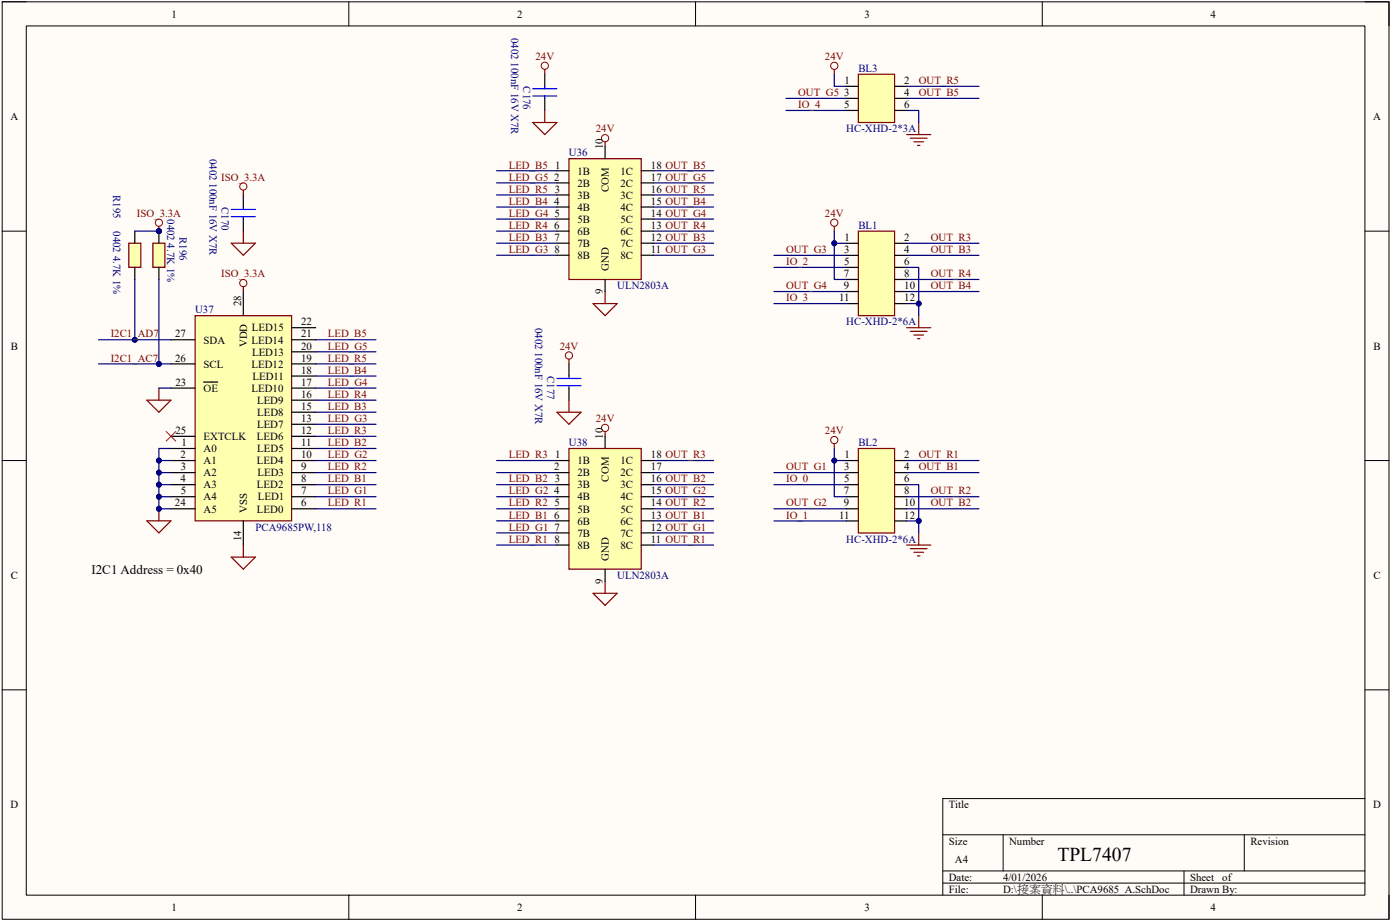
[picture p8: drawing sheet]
<svg xmlns="http://www.w3.org/2000/svg" width="295mm" height="194mm" viewBox="0 0 295 194" stroke-linecap="round" stroke-linejoin="round" font-family="sans-serif">
<path d="M.5 .4h292.4v193.2h-292.4z" fill="#fffcf8"/>
<path d="M.5 .4h292.4v193.2h-292.4z" fill="none" stroke="#000" stroke-width=".21"/>
<path d="M5.5 5.5h282.3v183.1h-282.3z" fill="#fffcf8"/>
<g fill="none" stroke="#000" stroke-width=".21">
<path d="M.4 .4h5.1M5.5 5.5h282.3v183.1h-282.3zM73.5 .4v5.1M146.7 .4v5.1M219.8 .4v5.1M287.8 .4h5.1v5.1M.4 48.7h5.1M287.8 48.7h5.1M.4 97h5.1M287.8 97h5.1M.4 145.3h5.1M287.8 145.3h5.1"/>
<path d="M198.8 175.8h89M211.5 175.8v7.7M262.4 175.8v7.7M287.8 168.2h-89v20.4M73.5 188.6v5M146.7 188.6v5M198.8 183.5h89M198.8 186h89M219.8 188.6v5M249.7 183.5v5.1M292.9 188.6v5"/>
</g>
<g fill="none" stroke="#800000" stroke-width=".21">
<circle cx="175.9" cy="13.9" r=".76"/>
<circle cx="127.6" cy="29.1" r=".76"/>
<circle cx="175.9" cy="46.9" r=".76"/>
<circle cx="127.6" cy="90.1" r=".76"/>
<circle cx="175.9" cy="92.7" r=".76"/>
</g>
<path d="M175.9 14.6v1M127.6 29.9v1M175.9 47.7v1M127.6 90.9v1M175.9 93.5v1" fill="none" stroke="#800000" stroke-width=".25"/>
<g fill="none" stroke="#000080" stroke-width=".25">
<path d="M175.9 15.6v2.6h2.6M104.7 38.5h12.7M137.8 38.5h12.7M104.7 43.6h12.7M104.7 53.8h12.7M104.7 51.2h12.7M104.7 48.7h12.7M104.7 46.1h12.7M104.7 41.1h12.7M137.8 53.8h12.7M137.8 51.2h12.7M137.8 48.7h12.7"/>
<path d="M137.8 46.1h12.7M137.8 41.1h12.7M137.8 43.6h12.7M175.9 48.7v2.5h2.6M191.2 58.9h15.2M163.2 61.4h15.3M191.2 61.4h15.2M104.7 99.6h12.7M104.7 97h12.7M137.8 99.6h12.7M137.8 97h12.7M104.7 109.7h12.7"/>
<path d="M104.7 107.2h12.7M104.7 104.6h12.7M104.7 102.1h12.7M104.7 112.3h12.7M137.8 109.7h12.7M137.8 107.2h12.7M137.8 104.6h12.7M137.8 102.1h12.7M137.8 112.3h12.7M137.8 114.8h12.7M163.2 107.2h15.3M191.2 107.2h15.2"/>
<path d="M191.2 104.6h15.2"/>
</g>
<circle cx="175.9" cy="51.2" r=".51" fill="#000080"/>
<circle cx="175.9" cy="51.2" r=".51" fill="none" stroke="#000080" stroke-width=".21"/>
<path d="M175.9 94.5v2.5h2.6" fill="none" stroke="#000080" stroke-width=".25"/>
<circle cx="175.9" cy="97" r=".51" fill="#000080"/>
<circle cx="175.9" cy="97" r=".51" fill="none" stroke="#000080" stroke-width=".21"/>
<path d="M165.7 23.3h12.8M163.2 56.3h15.3" fill="none" stroke="#000080" stroke-width=".25"/>
<path d="M41.1 66.5h20.4v43.2h-20.4z" fill="#ffffb0"/>
<path d="M41.1 66.5h20.4v43.2h-20.4zM48.8 117.4h5l-2.5 2.5zM51.3 114.8v2.6" fill="none" stroke="#800000" stroke-width=".25"/>
<g fill="none" stroke="#000" stroke-width=".25">
<path d="M36 71.6h5.1M36 76.6h5.1M51.3 61.4v5.1M61.5 71.6h5.1M61.5 76.6h5.1M61.5 69h5.1M61.5 74.1h5.1M61.5 79.2h5.1M36 94.5h5.1M36 97h5.1M36 99.6h5.1M36 91.9h5.1"/>
<path d="M36 81.7h5.1M42.9 80.5h3M61.5 94.5h5.1M61.5 97h5.1M61.5 99.6h5.1M61.5 91.9h5.1M61.5 89.4h5.1M61.5 81.7h5.1M61.5 84.3h5.1M61.5 86.8h5.1M36 102.1h5.1M36 104.6h5.1"/>
<path d="M36 107.2h5.1M51.3 109.7v5.1M61.5 102.1h5.1M61.5 104.6h5.1M61.5 107.2h5.1"/>
</g>
<path d="M20.8 71.6h15.2" fill="none" stroke="#000080" stroke-width=".25"/>
<circle cx="28.4" cy="71.6" r=".51" fill="#000080"/>
<circle cx="28.4" cy="71.6" r=".51" fill="none" stroke="#000080" stroke-width=".21"/>
<path d="M20.8 76.6h15.2" fill="none" stroke="#000080" stroke-width=".25"/>
<circle cx="33.5" cy="76.7" r=".51" fill="#000080"/>
<circle cx="33.5" cy="76.7" r=".51" fill="none" stroke="#000080" stroke-width=".21"/>
<path d="M35 90.9l2.1 2M37.1 90.9l-2.1 2" fill="none" stroke="#f00" stroke-width=".21"/>
<path d="M51.3 41.1v2.5M51.3 46.1v2.6" fill="none" stroke="#000" stroke-width=".25"/>
<path d="M48.8 45.6h5M48.8 44.1h5M51.3 43.6v.5M51.3 45.6v.5" fill="none" stroke="#00f" stroke-width=".25"/>
<path d="M48.8 51.2h5l-2.5 2.6zM51.3 48.7v2.5" fill="none" stroke="#800000" stroke-width=".25"/>
<path d="M33.5 104.6h2.5" fill="none" stroke="#000080" stroke-width=".25"/>
<circle cx="33.5" cy="104.6" r=".51" fill="#000080"/>
<circle cx="33.5" cy="104.6" r=".51" fill="none" stroke="#000080" stroke-width=".21"/>
<path d="M33.5 102.1h2.5" fill="none" stroke="#000080" stroke-width=".25"/>
<circle cx="33.5" cy="102.1" r=".51" fill="#000080"/>
<circle cx="33.5" cy="102.1" r=".51" fill="none" stroke="#000080" stroke-width=".21"/>
<g fill="none" stroke="#000080" stroke-width=".25">
<path d="M66.6 79.2h12.7M66.6 76.6h12.7M66.6 74.1h12.7M66.6 71.6h12.7M66.6 99.6h12.7M66.6 97h12.7M66.6 94.5h12.7M66.6 91.9h12.7M66.6 89.4h12.7M66.6 86.8h12.7M66.6 84.3h12.7M66.6 81.7h12.7"/>
<path d="M66.6 107.2h12.7M66.6 104.6h12.7M66.6 102.1h12.7"/>
</g>
<path d="M31 109.7h5l-2.5 2.6zM33.5 107.2v2.5" fill="none" stroke="#800000" stroke-width=".25"/>
<circle cx="33.5" cy="107.2" r=".51" fill="#000080"/>
<circle cx="33.5" cy="107.2" r=".51" fill="none" stroke="#000080" stroke-width=".21"/>
<path d="M36 94.5h-2.5v12.7h2.5" fill="none" stroke="#000080" stroke-width=".25"/>
<circle cx="33.5" cy="107.2" r=".51" fill="#000080"/>
<circle cx="33.5" cy="107.2" r=".51" fill="none" stroke="#000080" stroke-width=".21"/>
<circle cx="33.5" cy="104.6" r=".51" fill="#000080"/>
<circle cx="33.5" cy="104.6" r=".51" fill="none" stroke="#000080" stroke-width=".21"/>
<circle cx="33.5" cy="102.1" r=".51" fill="#000080"/>
<circle cx="33.5" cy="102.1" r=".51" fill="none" stroke="#000080" stroke-width=".21"/>
<circle cx="33.5" cy="99.6" r=".51" fill="#000080"/>
<circle cx="33.5" cy="99.6" r=".51" fill="none" stroke="#000080" stroke-width=".21"/>
<circle cx="33.5" cy="97" r=".51" fill="#000080"/>
<circle cx="33.5" cy="97" r=".51" fill="none" stroke="#000080" stroke-width=".21"/>
<path d="M33.5 97h2.5" fill="none" stroke="#000080" stroke-width=".25"/>
<circle cx="33.5" cy="97" r=".51" fill="#000080"/>
<circle cx="33.5" cy="97" r=".51" fill="none" stroke="#000080" stroke-width=".21"/>
<path d="M33.5 99.6h2.5" fill="none" stroke="#000080" stroke-width=".25"/>
<circle cx="33.5" cy="99.6" r=".51" fill="#000080"/>
<circle cx="33.5" cy="99.6" r=".51" fill="none" stroke="#000080" stroke-width=".21"/>
<path d="M125 63.9h5.1l-2.5 2.6zM127.6 61.4v2.5M125 125h5.1l-2.5 2.5zM127.6 122.4v2.6" fill="none" stroke="#800000" stroke-width=".25"/>
<path d="M27.2 51.2h2.5v5.1h-2.5z" fill="#ffffb0"/>
<path d="M27.2 51.2h2.5v5.1h-2.5z" fill="none" stroke="#800000" stroke-width=".25"/>
<path d="M28.4 48.7v2.5M28.4 56.3v2.6" fill="none" stroke="#000" stroke-width=".25"/>
<circle cx="33.5" cy="48.7" r=".51" fill="#000080"/>
<circle cx="33.5" cy="48.7" r=".51" fill="none" stroke="#000080" stroke-width=".21"/>
<path d="M32.2 51.2h2.6v5.1h-2.6z" fill="#ffffb0"/>
<path d="M32.2 51.2h2.6v5.1h-2.6z" fill="none" stroke="#800000" stroke-width=".25"/>
<path d="M33.5 48.7v2.5" fill="none" stroke="#000" stroke-width=".25"/>
<circle cx="33.5" cy="48.7" r=".51" fill="#000080"/>
<circle cx="33.5" cy="48.7" r=".51" fill="none" stroke="#000080" stroke-width=".21"/>
<path d="M33.5 56.3v2.6" fill="none" stroke="#000" stroke-width=".25"/>
<path d="M28.4 48.7h5.1" fill="none" stroke="#000080" stroke-width=".25"/>
<circle cx="33.5" cy="48.7" r=".51" fill="#000080"/>
<circle cx="33.5" cy="48.7" r=".51" fill="none" stroke="#000080" stroke-width=".21"/>
<path d="M33.5 58.9v17.7" fill="none" stroke="#000080" stroke-width=".25"/>
<circle cx="33.5" cy="76.7" r=".51" fill="#000080"/>
<circle cx="33.5" cy="76.7" r=".51" fill="none" stroke="#000080" stroke-width=".21"/>
<path d="M28.4 58.9v12.7" fill="none" stroke="#000080" stroke-width=".25"/>
<circle cx="28.4" cy="71.6" r=".51" fill="#000080"/>
<circle cx="28.4" cy="71.6" r=".51" fill="none" stroke="#000080" stroke-width=".21"/>
<g fill="none" stroke="#800000" stroke-width=".21">
<circle cx="51.3" cy="39.3" r=".77"/>
<circle cx="33.5" cy="46.9" r=".76"/>
<circle cx="51.3" cy="59.6" r=".76"/>
</g>
<path d="M33.5 47.7v1M51.3 40.1v1M51.3 60.4v1" fill="none" stroke="#800000" stroke-width=".25"/>
<circle cx="33.5" cy="48.7" r=".51" fill="#000080"/>
<circle cx="33.5" cy="48.7" r=".51" fill="none" stroke="#000080" stroke-width=".21"/>
<path d="M165.7 20.7h12.8M191.2 53.8h15.2M191.2 63.9h2.5v2.6" fill="none" stroke="#000080" stroke-width=".25"/>
<path d="M191.2 28.3h5.1M191.9 29.1h3.6M192.7 29.9h2M193.5 30.6h.5M193.7 25.8v2.5M191.2 69h5.1M191.9 69.8h3.6M192.7 70.6h2M193.5 71.3h.5M193.7 66.5v2.5" fill="none" stroke="#800000" stroke-width=".25"/>
<circle cx="193.7" cy="63.9" r=".51" fill="#000080"/>
<circle cx="193.7" cy="63.9" r=".51" fill="none" stroke="#000080" stroke-width=".21"/>
<g fill="none" stroke="#800000" stroke-width=".25">
<path d="M114.9 14.6v1M112.3 25.8h5.1l-2.5 2.5zM114.9 23.3v2.5M120 75.7v1M31 84.3h5l-2.5 2.5zM33.5 81.7v2.6M117.4 86.8h5.1l-2.5 2.6zM120 84.3v2.5M191.2 114.8h5.1M191.9 115.6h3.6M192.7 116.3h2M193.5 117.1h.5"/>
<path d="M193.7 112.3v2.5"/>
</g>
<path d="M163.2 53.8h15.3M33.5 81.7h2.5M163.2 99.6h15.3M191.2 99.6h15.2" fill="none" stroke="#000080" stroke-width=".25"/>
<path d="M114.9 15.6v2.6M114.9 20.7v2.6M120 76.7v2.5M120 81.7v2.6" fill="none" stroke="#000" stroke-width=".25"/>
<path d="M112.3 18.7h5.1M114.9 18.2v.5M112.3 20.2h5.1M114.9 20.2v.5M117.4 79.7h5.1M120 79.2v.5M117.4 81.2h5.1M120 81.2v.5" fill="none" stroke="#00f" stroke-width=".25"/>
<g fill="none" stroke="#800000" stroke-width=".21">
<circle cx="114.9" cy="13.8" r=".76"/>
<circle cx="120" cy="74.9" r=".77"/>
</g>
<path d="M120 33.4h15.2v25.5h-15.2z" fill="#ffffb0"/>
<path d="M120 33.4h15.2v25.5h-15.2z" fill="none" stroke="#800000" stroke-width=".25"/>
<g fill="none" stroke="#000" stroke-width=".25">
<path d="M117.4 36h2.6M117.4 38.5h2.6M127.6 30.9v2.5M135.2 36h2.6M135.2 38.5h2.6M117.4 41.1h2.6M117.4 43.6h2.6M117.4 46.1h2.6M117.4 48.7h2.6M117.4 51.2h2.6M117.4 53.8h2.6M127.6 58.9v2.5"/>
<path d="M135.2 41.1h2.6M135.2 43.6h2.6M135.2 46.1h2.6M135.2 48.7h2.6M135.2 51.2h2.6M135.2 53.8h2.6"/>
</g>
<path d="M120 94.5h15.2v25.4h-15.2z" fill="#ffffb0"/>
<path d="M120 94.5h15.2v25.4h-15.2z" fill="none" stroke="#800000" stroke-width=".25"/>
<g fill="none" stroke="#000" stroke-width=".25">
<path d="M117.4 97h2.6M117.4 99.6h2.6M127.6 91.9v2.6M135.2 97h2.6M135.2 99.6h2.6M117.4 102.1h2.6M117.4 104.6h2.6M117.4 107.2h2.6M117.4 109.7h2.6M117.4 112.3h2.6M117.4 114.8h2.6M127.6 119.9v2.5"/>
<path d="M135.2 102.1h2.6M135.2 104.6h2.6M135.2 107.2h2.6M135.2 109.7h2.6M135.2 112.3h2.6M135.2 114.8h2.6"/>
</g>
<path d="M181 48.7h7.6v17.8h-7.6z" fill="#ffffb0"/>
<path d="M181 48.7h7.6v17.8h-7.6z" fill="none" stroke="#800000" stroke-width=".25"/>
<path d="M178.5 51.2h2.5M178.5 53.8h2.5M178.5 56.3h2.5M178.5 58.9h2.5M188.6 51.2h2.6M188.6 53.8h2.6M188.6 56.3h2.6M188.6 58.9h2.6M178.5 61.4h2.5M178.5 63.9h2.5M188.6 61.4h2.6M188.6 63.9h2.6" fill="none" stroke="#000" stroke-width=".25"/>
<path d="M181 94.5h7.6v17.8h-7.6z" fill="#ffffb0"/>
<path d="M181 94.5h7.6v17.8h-7.6z" fill="none" stroke="#800000" stroke-width=".25"/>
<path d="M178.5 97h2.5M178.5 99.6h2.5M188.6 97h2.6M188.6 99.6h2.6M178.5 102.1h2.5M178.5 104.6h2.5M178.5 107.2h2.5M178.5 109.7h2.5M188.6 102.1h2.6M188.6 104.6h2.6M188.6 107.2h2.6M188.6 109.7h2.6" fill="none" stroke="#000" stroke-width=".25"/>
<path d="M104.7 36h12.7M137.8 36h12.7M191.2 97h15.2M104.7 114.8h12.7M191.2 102.1h2.5v10.2" fill="none" stroke="#000080" stroke-width=".25"/>
<circle cx="193.7" cy="109.7" r=".51" fill="#000080"/>
<circle cx="193.7" cy="109.7" r=".51" fill="none" stroke="#000080" stroke-width=".21"/>
<path d="M175.9 97v7.6h2.6M163.2 102.1h15.3" fill="none" stroke="#000080" stroke-width=".25"/>
<circle cx="175.9" cy="97" r=".51" fill="#000080"/>
<circle cx="175.9" cy="97" r=".51" fill="none" stroke="#000080" stroke-width=".21"/>
<path d="M191.2 109.7h2.5" fill="none" stroke="#000080" stroke-width=".25"/>
<circle cx="193.7" cy="109.7" r=".51" fill="#000080"/>
<circle cx="193.7" cy="109.7" r=".51" fill="none" stroke="#000080" stroke-width=".21"/>
<path d="M191.2 51.2h15.2M191.2 56.3h2.5v7.6M163.2 63.9h15.3M163.2 109.7h15.3" fill="none" stroke="#000080" stroke-width=".25"/>
<circle cx="193.7" cy="63.9" r=".51" fill="#000080"/>
<circle cx="193.7" cy="63.9" r=".51" fill="none" stroke="#000080" stroke-width=".21"/>
<path d="M175.9 51.2v7.7h2.6" fill="none" stroke="#000080" stroke-width=".25"/>
<circle cx="175.9" cy="51.2" r=".51" fill="#000080"/>
<circle cx="175.9" cy="51.2" r=".51" fill="none" stroke="#000080" stroke-width=".21"/>
<path d="M181 15.6h7.6v10.2h-7.6z" fill="#ffffb0"/>
<path d="M181 15.6h7.6v10.2h-7.6z" fill="none" stroke="#800000" stroke-width=".25"/>
<path d="M178.5 18.2h2.5M188.6 18.2h2.6M178.5 20.7h2.5M178.5 23.3h2.5M188.6 20.7h2.6M188.6 23.3h2.6" fill="none" stroke="#000" stroke-width=".25"/>
<path d="M191.2 18.2h15.2M191.2 23.3h2.5v2.5M191.2 20.7h15.2" fill="none" stroke="#000080" stroke-width=".25"/>
<text font-size="4.1" x="223" y="181.3">TPL7407</text>
<text font-size="2.8" x="19.3" y="120.8">I2C1 Address = 0x40</text>
<g font-size="2.3">
<text x="36.1" y="3.7">1</text>
<text x="109.1" y="3.7">2</text>
<text x="182.3" y="3.7">3</text>
<text x="255.3" y="3.7">4</text>
<text x="178.1" y="17.7">1</text>
<text x="190.7" y="17.7">2</text>
<text x="178" y="22.8">5</text>
<text x="178" y="20.2">3</text>
<text x="190.7" y="20.2">4</text>
<text x="190.7" y="22.8">6</text>
<text x="2.2" y="25.3">A</text>
<text x="289.5" y="25.3">A</text>
<text x="117.1" y="35.5">1</text>
<text x="127.1" y="31.4" transform="rotate(-90 127.1 31.4)">10</text>
<text x="137.3" y="35.5">18 OUT_B5</text>
<text x="116.9" y="38">2</text>
<text x="117" y="40.6">3</text>
<text x="121.7" y="36.8">1B</text>
<text x="121.7" y="39.3">2B</text>
<text x="121.7" y="41.9">3B</text>
<text x="128.4" y="40.4" transform="rotate(-90 128.4 40.4)">COM</text>
<text x="130.8" y="36.8">1C</text>
<text x="130.8" y="39.3">2C</text>
<text x="130.8" y="41.9">3C</text>
<text x="137.3" y="38">17 OUT_G5</text>
<text x="137.3" y="40.6">16 OUT_R5</text>
<text x="116.9" y="43.1">4</text>
<text x="116.9" y="45.7">5</text>
<text x="121.7" y="44.4">4B</text>
<text x="121.7" y="46.9">5B</text>
<text x="130.8" y="44.4">4C</text>
<text x="130.8" y="46.9">5C</text>
<text x="137.3" y="43.1">15 OUT_B4</text>
<text x="137.3" y="45.7">14 OUT_G4</text>
<text x="116.9" y="48.2">6</text>
<text x="116.9" y="50.7">7</text>
<text x="116.9" y="53.3">8</text>
<text x="121.7" y="49.5">6B</text>
<text x="121.7" y="52">7B</text>
<text x="130.8" y="49.5">6C</text>
<text x="130.8" y="52">7C</text>
<text x="137.3" y="48.2">13 OUT_R4</text>
<text x="137.3" y="50.7">12 OUT_B3</text>
<text x="137.3" y="53.3">11 OUT_G3</text>
<text x="178" y="53.3">3</text>
<text x="178.1" y="50.7">1</text>
<text x="190.7" y="50.7">2</text>
<text x="190.7" y="53.3">4</text>
<text x="121.7" y="54.6">8B</text>
<text x="128.4" y="57.1" transform="rotate(-90 128.4 57.1)">GND</text>
<text x="130.8" y="54.6">8C</text>
<text x="177.9" y="58.4">7</text>
<text x="178" y="55.8">5</text>
<text x="190.7" y="55.8">6</text>
<text x="190.7" y="58.4">8</text>
<text x="50.8" y="64.5" transform="rotate(-90 50.8 64.5)">28</text>
<text x="127.1" y="62" transform="rotate(-90 127.1 62)">9</text>
<text x="176.9" y="63.5">11</text>
<text x="177.9" y="60.9">9</text>
<text x="190.7" y="60.9">10</text>
<text x="190.7" y="63.5">12</text>
<text x="36.9" y="71.1">27</text>
<text x="53.1" y="69.8">LED15</text>
<text x="63.5" y="68.5">22</text>
<text x="63.5" y="71.1">21</text>
<text x="2.3" y="73.6">B</text>
<text x="36.9" y="76.2">26</text>
<text x="42.9" y="72.4">SDA</text>
<text x="42.9" y="77.5">SCL</text>
<text x="52.1" y="73.2" transform="rotate(-90 52.1 73.2)">VDD</text>
<text x="53" y="72.4">LED14</text>
<text x="53" y="77.5">LED12</text>
<text x="53.1" y="74.9">LED13</text>
<text x="63.5" y="73.6">20</text>
<text x="63.5" y="76.2">19</text>
<text x="289.6" y="73.6">B</text>
<text x="37" y="81.3">23</text>
<text x="42.9" y="82.5">OE</text>
<text x="53" y="82.5">LED10</text>
<text x="53.2" y="80">LED11</text>
<text x="63.5" y="83.8">16</text>
<text x="63.5" y="81.3">17</text>
<text x="63.5" y="78.7">18</text>
<text x="54.2" y="85.1">LED9</text>
<text x="54.2" y="87.6">LED8</text>
<text x="63.5" y="88.9">13</text>
<text x="63.5" y="86.3">15</text>
<text x="37" y="91.4">25</text>
<text x="38.2" y="94">1</text>
<text x="42.9" y="95.3">A0</text>
<text x="42.9" y="92.7">EXTCLK</text>
<text x="54.2" y="92.7">LED6</text>
<text x="54.2" y="90.2">LED7</text>
<text x="54.2" y="95.3">LED5</text>
<text x="63.5" y="94">11</text>
<text x="63.5" y="91.4">12</text>
<text x="127.1" y="92.4" transform="rotate(-90 127.1 92.4)">10</text>
<text x="38.1" y="96.5">2</text>
<text x="38.1" y="101.6">4</text>
<text x="38.2" y="99.1">3</text>
<text x="42.9" y="97.8">A1</text>
<text x="42.9" y="100.3">A2</text>
<text x="54.2" y="97.8">LED4</text>
<text x="54.3" y="100.3">LED3</text>
<text x="63.5" y="99.1">9</text>
<text x="63.5" y="101.6">8</text>
<text x="63.5" y="96.5">10</text>
<text x="116.9" y="99.1">2</text>
<text x="117" y="101.6">3</text>
<text x="117.1" y="96.5">1</text>
<text x="121.7" y="97.8">1B</text>
<text x="121.7" y="100.3">2B</text>
<text x="128.4" y="101.4" transform="rotate(-90 128.4 101.4)">COM</text>
<text x="130.8" y="97.8">1C</text>
<text x="130.8" y="100.3">2C</text>
<text x="137.3" y="96.5">18 OUT_R3</text>
<text x="137.3" y="99.1">17</text>
<text x="137.3" y="101.6">16 OUT_B2</text>
<text x="178" y="101.6">5</text>
<text x="178" y="99.1">3</text>
<text x="178.1" y="96.5">1</text>
<text x="190.7" y="96.5">2</text>
<text x="190.7" y="99.1">4</text>
<text x="190.7" y="101.6">6</text>
<text x="36.9" y="106.7">24</text>
<text x="38.1" y="104.1">5</text>
<text x="42.9" y="102.9">A3</text>
<text x="42.9" y="105.4">A4</text>
<text x="42.9" y="108">A5</text>
<text x="52.1" y="108" transform="rotate(-90 52.1 108)">VSS</text>
<text x="54.2" y="108">LED0</text>
<text x="54.2" y="102.9">LED2</text>
<text x="54.4" y="105.4">LED1</text>
<text x="63.5" y="106.7">6</text>
<text x="63.5" y="104.1">7</text>
<text x="116.9" y="104.1">4</text>
<text x="116.9" y="106.7">5</text>
<text x="121.7" y="102.9">3B</text>
<text x="121.7" y="105.4">4B</text>
<text x="121.7" y="108">5B</text>
<text x="130.8" y="102.9">3C</text>
<text x="130.8" y="105.4">4C</text>
<text x="130.8" y="108">5C</text>
<text x="137.3" y="104.1">15 OUT_G2</text>
<text x="137.3" y="106.7">14 OUT_R2</text>
<text x="177.9" y="104.1">7</text>
<text x="177.9" y="106.7">9</text>
<text x="190.7" y="104.1">8</text>
<text x="190.7" y="106.7">10</text>
<text x="50.8" y="114" transform="rotate(-90 50.8 114)">14</text>
<text x="116.9" y="109.2">6</text>
<text x="116.9" y="111.8">7</text>
<text x="121.7" y="110.5">6B</text>
<text x="121.7" y="113.1">7B</text>
<text x="130.8" y="110.5">6C</text>
<text x="130.8" y="113.1">7C</text>
<text x="137.3" y="109.2">13 OUT_B1</text>
<text x="137.3" y="111.8">12 OUT_G1</text>
<text x="176.9" y="109.2">11</text>
<text x="190.7" y="109.2">12</text>
<text x="116.9" y="114.3">8</text>
<text x="121.7" y="115.6">8B</text>
<text x="128.4" y="118.1" transform="rotate(-90 128.4 118.1)">GND</text>
<text x="130.8" y="115.6">8C</text>
<text x="137.3" y="114.3">11 OUT_R1</text>
<text x="2.3" y="121.9">C</text>
<text x="127.1" y="123" transform="rotate(-90 127.1 123)">9</text>
<text x="289.6" y="121.9">C</text>
<text x="2.2" y="170.3">D</text>
<text x="200.1" y="170.3">Title</text>
<text x="289.6" y="170.3">D</text>
<text x="200.1" y="177.9">Size</text>
<text x="212.8" y="177.9">Number</text>
<text x="263.6" y="177.9">Revision</text>
<text x="200.1" y="185.5">Date:</text>
<text x="201.4" y="181.7">A4</text>
<text x="211.5" y="185.5">4/01/2026</text>
<text x="250.9" y="185.5">Sheet</text>
<text x="257.7" y="185.5">of</text>
<text x="36.1" y="191.9">1</text>
<text x="109.1" y="191.9">2</text>
<text x="182.3" y="191.9">3</text>
<text x="200.1" y="188.1">File:</text>
<text x="211.5" y="188.1">D:\接案資料\..\PCA9685_A.SchDoc</text>
<text x="250.9" y="188.1">Drawn By:</text>
<text x="255.3" y="191.9">4</text>
</g>
<g font-size="2.3" fill="#000080">
<text x="107.8" y="8" transform="rotate(90 107.8 8)">0402 100nF 16V X7R</text>
<text x="181" y="15.2">BL3</text>
<text x="110.3" y="18.2" transform="rotate(90 110.3 18.2)">C176</text>
<text x="178.5" y="27.9">HC-XHD-2*3A</text>
<text x="44.2" y="33.4" transform="rotate(90 44.2 33.4)">0402 100nF 16V X7R</text>
<text x="120" y="32.9">U36</text>
<text x="23.8" y="41.1" transform="rotate(90 23.8 41.1)">R195</text>
<text x="35.3" y="46.1" transform="rotate(90 35.3 46.1)">0402 4.7K 1%</text>
<text x="46.7" y="43.6" transform="rotate(90 46.7 43.6)">C170</text>
<text x="23.8" y="48.7" transform="rotate(90 23.8 48.7)">0402 4.7K 1%</text>
<text x="37.8" y="50" transform="rotate(90 37.8 50)">R196</text>
<text x="181" y="48.2">BL1</text>
<text x="130.1" y="60.9">ULN2803A</text>
<text x="41.1" y="66">U37</text>
<text x="112.8" y="69" transform="rotate(90 112.8 69)">0402 100nF 16V X7R</text>
<text x="178.5" y="68.5">HC-XHD-2*6A</text>
<text x="115.4" y="79.2" transform="rotate(90 115.4 79.2)">C177</text>
<text x="120" y="94">U38</text>
<text x="181" y="94">BL2</text>
<text x="53.9" y="111.8">PCA9685PW,118</text>
<text x="178.5" y="114.3">HC-XHD-2*6A</text>
<text x="130.1" y="121.9">ULN2803A</text>
</g>
<g font-size="2.3" fill="#800000">
<text x="112.9" y="12.6">24V</text>
<text x="173.9" y="12.6">24V</text>
<text x="193.7" y="17.7">OUT_R5</text>
<text x="168.3" y="20.2">OUT_G5</text>
<text x="168.3" y="22.8">IO_4</text>
<text x="193.7" y="20.2">OUT_B5</text>
<text x="125.6" y="27.9">24V</text>
<text x="107.3" y="35.5">LED_B5</text>
<text x="46.6" y="38">ISO_3.3A</text>
<text x="107.3" y="40.6">LED_R5</text>
<text x="107.3" y="38">LED_G5</text>
<text x="28.8" y="45.7">ISO_3.3A</text>
<text x="107.3" y="45.7">LED_G4</text>
<text x="107.3" y="43.1">LED_B4</text>
<text x="173.9" y="45.7">24V</text>
<text x="107.3" y="53.3">LED_G3</text>
<text x="107.3" y="50.7">LED_B3</text>
<text x="107.3" y="48.2">LED_R4</text>
<text x="165.8" y="53.3">OUT_G3</text>
<text x="196.3" y="53.3">OUT_B3</text>
<text x="196.3" y="50.7">OUT_R3</text>
<text x="46.6" y="58.4">ISO_3.3A</text>
<text x="165.8" y="55.8">IO_2</text>
<text x="196.3" y="58.4">OUT_R4</text>
<text x="165.8" y="60.9">OUT_G4</text>
<text x="165.8" y="63.5">IO_3</text>
<text x="196.3" y="60.9">OUT_B4</text>
<text x="23.3" y="71.1">I2C1_AD7</text>
<text x="69.1" y="71.1">LED_B5</text>
<text x="23.3" y="76.2">I2C1_AC7</text>
<text x="69.1" y="76.2">LED_R5</text>
<text x="69.1" y="73.6">LED_G5</text>
<text x="118" y="73.6">24V</text>
<text x="69.1" y="83.8">LED_R4</text>
<text x="69.1" y="81.3">LED_G4</text>
<text x="69.1" y="78.7">LED_B4</text>
<text x="69.1" y="88.9">LED_G3</text>
<text x="69.1" y="86.3">LED_B3</text>
<text x="125.6" y="88.9">24V</text>
<text x="69.1" y="91.4">LED_R3</text>
<text x="69.1" y="94">LED_B2</text>
<text x="173.9" y="91.4">24V</text>
<text x="69.1" y="99.1">LED_R2</text>
<text x="69.1" y="96.5">LED_G2</text>
<text x="69.1" y="101.6">LED_B1</text>
<text x="107.3" y="96.5">LED_R3</text>
<text x="107.3" y="101.6">LED_B2</text>
<text x="165.8" y="99.1">OUT_G1</text>
<text x="165.8" y="101.6">IO_0</text>
<text x="193.7" y="99.1">OUT_B1</text>
<text x="193.7" y="96.5">OUT_R1</text>
<text x="69.1" y="106.7">LED_R1</text>
<text x="69.1" y="104.1">LED_G1</text>
<text x="107.3" y="106.7">LED_R2</text>
<text x="107.3" y="104.1">LED_G2</text>
<text x="165.8" y="106.7">OUT_G2</text>
<text x="196.3" y="104.1">OUT_R2</text>
<text x="196.3" y="106.7">OUT_B2</text>
<text x="107.3" y="111.8">LED_G1</text>
<text x="107.3" y="109.2">LED_B1</text>
<text x="165.8" y="109.2">IO_1</text>
<text x="107.3" y="114.3">LED_R1</text>
</g>
</svg>
